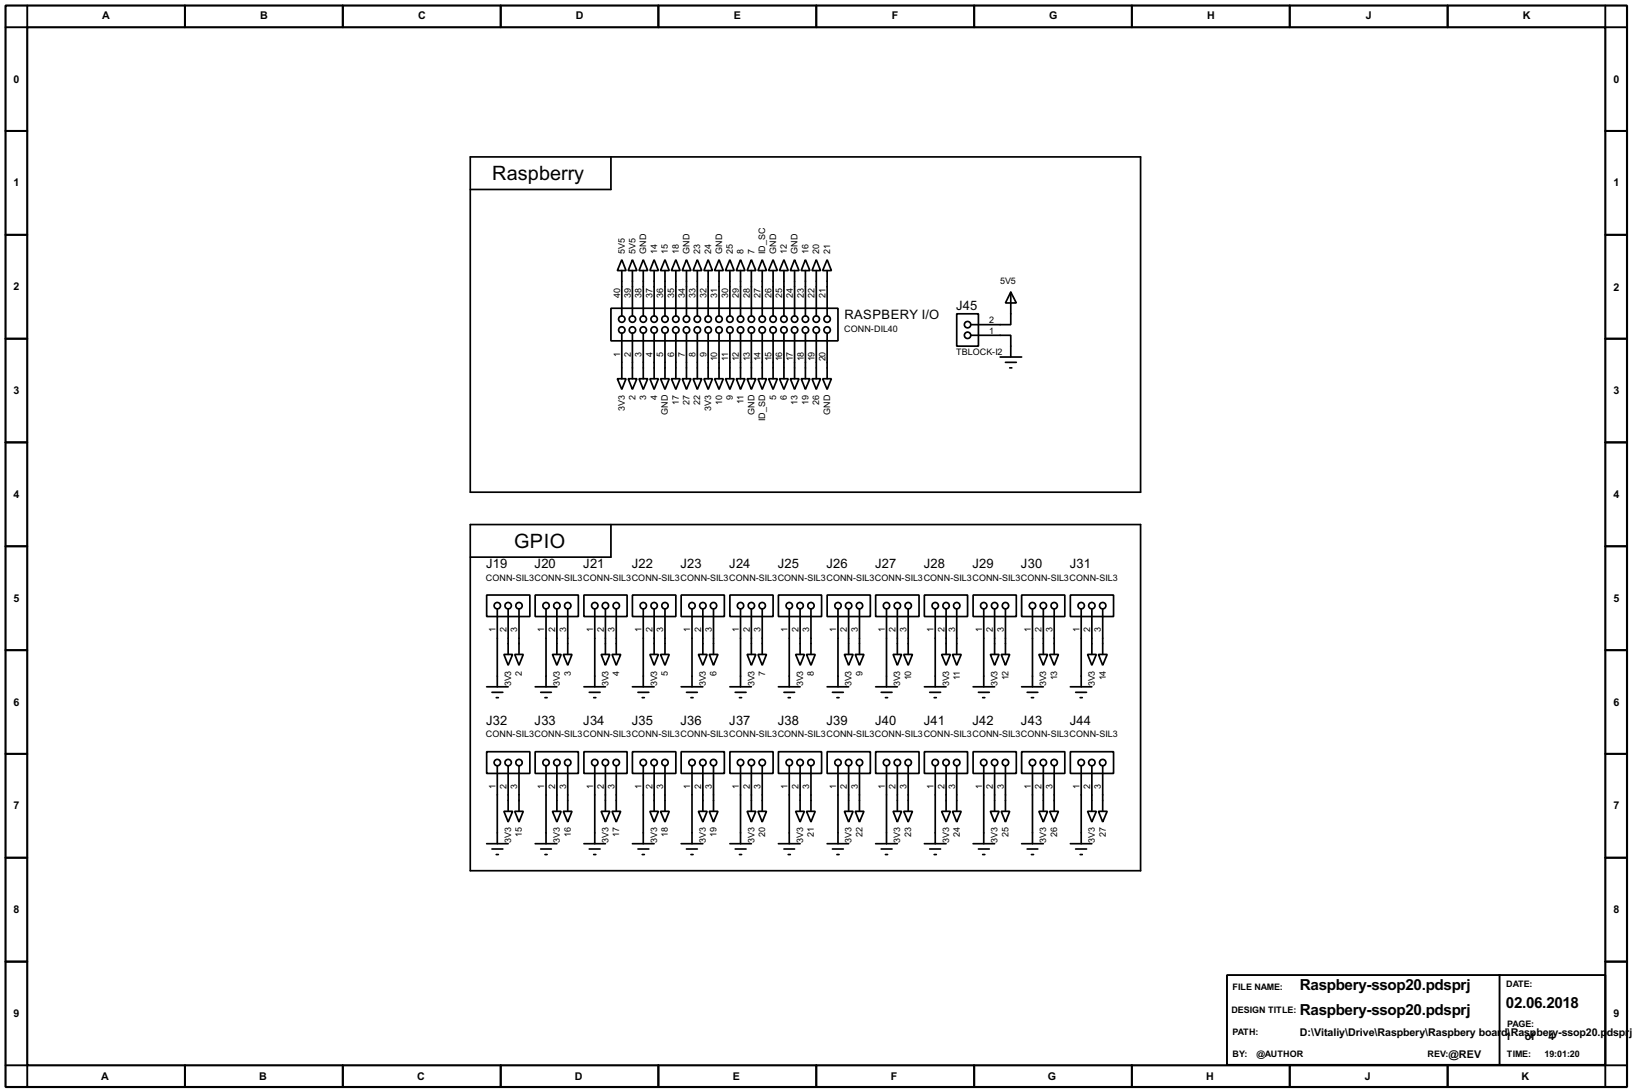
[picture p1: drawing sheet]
<svg xmlns="http://www.w3.org/2000/svg" width="383mm" height="256mm" viewBox="0 0 383 256" stroke-linecap="round" stroke-linejoin="round" font-family="sans-serif">
<path d="M1.3 1.3h381v254h-381zM6.4 6.4h370.8v243.8h-370.8z" fill="none" stroke="#000" stroke-width=".5"/>
<g fill="none" stroke="#000" stroke-width=".45">
<path d="M6.4 1.3v5.1h-5.1M43.5 1.3v5.1M80.6 1.3v5.1M117.7 1.3v5.1M154.7 1.3v5.1M191.8 1.3v5.1M228.9 1.3v5.1M266 1.3v5.1M303.1 1.3v5.1M340.2 1.3v5.1M377.2 1.3v5.1h5.1M1.3 30.8h5.1"/>
<path d="M377.2 30.8h5.1M1.3 55.2h5.1M377.2 55.2h5.1M1.3 79.6h5.1M377.2 79.6h5.1M1.3 103.9h5.1M377.2 103.9h5.1M1.3 128.3h5.1M377.2 128.3h5.1M1.3 152.7h5.1M377.2 152.7h5.1M1.3 177.1h5.1"/>
<path d="M377.2 177.1h5.1M1.3 201.5h5.1M377.2 201.5h5.1M1.3 225.9h5.1M288.3 229h88.9v21.1h-88.9zM352.4 229v21.1M377.2 225.9h5.1M1.3 250.2h5.1v5.1M43.5 250.2v5.1M80.6 250.2v5.1M117.7 250.2v5.1M154.7 250.2v5.1"/>
<path d="M191.8 250.2v5.1M228.9 250.2v5.1M266 250.2v5.1M303.1 250.2v5.1M340.2 250.2v5.1M382.3 250.2h-5.1v5.1"/>
</g>
<g fill="none" stroke="#000" stroke-width=".4">
<path d="M110.5 36.9h157.5v78.7h-157.5zM143.6 36.9v7.6h-33.1M143.6 72.4h53.3v7.7h-53.3zM146.1 61l1 2.6h-2zM146.1 63.6v10.6M146.1 78.3v10.7M148.6 61l1.1 2.6h-2.1zM148.6 63.6v10.6M148.6 78.3v10.7M151.2 61l1 2.6h-2zM151.2 63.6v10.6M151.2 78.3v10.7"/>
<path d="M153.7 61l1 2.6h-2zM153.7 63.6v10.6M153.7 78.3v10.7M156.3 61l1 2.6h-2.1zM156.3 63.6v10.6M156.3 78.3v10.7M158.8 61l1 2.6h-2zM158.8 63.6v10.6M158.8 78.3v10.7M161.3 61l1.1 2.6h-2.1zM161.3 63.6v10.6M161.3 78.3v10.7"/>
<path d="M163.9 61l1 2.6h-2zM163.9 63.6v10.6M163.9 78.3v10.7M166.4 61l1 2.6h-2zM166.4 63.6v10.6M166.4 78.3v10.7M169 61l1 2.6h-2.1zM169 63.6v10.6M169 78.3v10.7M171.5 61l1 2.6h-2zM171.5 63.6v10.6M171.5 78.3v10.7"/>
<path d="M174 61l1.1 2.6h-2.1zM174 63.6v10.6M174 78.3v10.7M176.6 61l1 2.6h-2zM176.6 63.6v10.6M176.6 78.3v10.7M179.1 61l1 2.6h-2zM179.1 63.6v10.6M179.1 78.3v10.7M181.7 61l1 2.6h-2.1zM181.7 63.6v10.6M181.7 78.3v10.7"/>
<path d="M184.2 61l1 2.6h-2zM184.2 63.6v10.6M184.2 78.3v10.7M186.7 61l1.1 2.6h-2.1zM186.7 63.6v10.6M186.7 78.3v10.7M189.3 61l1 2.6h-2zM189.3 63.6v10.6M189.3 78.3v10.7M191.8 61l1 2.6h-2zM191.8 63.6v10.6M191.8 78.3v10.7"/>
<path d="M194.4 61l1 2.6h-2.1zM194.4 63.6v10.6M194.4 78.3v10.7M224.8 73.7h5.1v7.6h-5.1zM228.1 78.8h9.4v5.1M237.5 68.6l1.3 2.6h-2.5zM237.5 68.6v7.7h-9.4M145.1 89h2l-1 2.5zM147.6 89h2.1l-1.1 2.5zM150.2 89h2l-1 2.5zM152.7 89h2l-1 2.5zM155.2 89h2.1l-1 2.5z"/>
<path d="M157.8 89h2l-1 2.5zM160.3 89h2.1l-1.1 2.5zM162.9 89h2l-1 2.5zM165.4 89h2l-1 2.5zM167.9 89h2.1l-1 2.5zM170.5 89h2l-1 2.5zM173 89h2.1l-1.1 2.5zM175.6 89h2l-1 2.5zM178.1 89h2l-1 2.5zM180.6 89h2.1l-1 2.5zM183.2 89h2l-1 2.5zM185.7 89h2.1l-1.1 2.5z"/>
<path d="M188.3 89h2l-1 2.5zM190.8 89h2l-1 2.5zM193.3 89h2.1l-1 2.5zM235 83.9h5.1M236.3 85.1h2.5M237.3 86.4h.5M110.5 123.2h157.5v81.3h-157.5zM114.4 139.8h10.1v5h-10.1zM125.8 139.8h10.1v5h-10.1zM137.2 139.8h10.2v5h-10.2zM143.6 123.2v7.7h-33.1M148.6 139.8h10.2v5h-10.2z"/>
<path d="M160.1 139.8h10.1v5h-10.1zM171.5 139.8h10.2v5h-10.2zM182.9 139.8h10.2v5h-10.2zM194.4 139.8h10.1v5h-10.1zM205.8 139.8h10.2v5h-10.2zM217.2 139.8h10.2v5h-10.2zM228.7 139.8h10.1v5h-10.1zM240.1 139.8h10.1v5h-10.1zM251.5 139.8h10.2v5h-10.2zM116.9 143.1v18.2M118.4 153.7h2.1l-1.1 2.6zM119.4 143.1v10.6"/>
<path d="M121 153.7h2l-1 2.6zM122 143.1v10.6M128.3 143.1v18.2M129.8 153.7h2.1l-1 2.6zM130.9 143.1v10.6M132.4 153.7h2l-1 2.6zM133.4 143.1v10.6M139.8 143.1v18.2M141.3 153.7h2l-1 2.6zM142.3 143.1v10.6M143.8 153.7h2.1l-1.1 2.6zM144.8 143.1v10.6"/>
<path d="M151.2 143.1v18.2M152.7 153.7h2l-1 2.6zM153.7 143.1v10.6M155.2 153.7h2.1l-1 2.6zM156.3 143.1v10.6M162.6 143.1v18.2M164.1 153.7h2.1l-1 2.6zM165.2 143.1v10.6M166.7 153.7h2l-1 2.6zM167.7 143.1v10.6M174 143.1v18.2M175.6 153.7h2l-1 2.6z"/>
<path d="M176.6 143.1v10.6M178.1 153.7h2l-1 2.6zM179.1 143.1v10.6M185.5 143.1v18.2M187 153.7h2l-1 2.6zM188 143.1v10.6M189.5 153.7h2.1l-1 2.6zM190.6 143.1v10.6M196.9 143.1v18.2M198.4 153.7h2.1l-1.1 2.6zM199.4 143.1v10.6M201 153.7h2l-1 2.6z"/>
<path d="M202 143.1v10.6M208.3 143.1v18.2M209.9 153.7h2l-1 2.6zM210.9 143.1v10.6M212.4 153.7h2l-1 2.6zM213.4 143.1v10.6M219.8 143.1v18.2M221.3 153.7h2l-1 2.6zM222.3 143.1v10.6M223.8 153.7h2.1l-1.1 2.6zM224.8 143.1v10.6M231.2 143.1v18.2"/>
<path d="M232.7 153.7h2.1l-1.1 2.6zM233.7 143.1v10.6M235.3 153.7h2l-1 2.6zM236.3 143.1v10.6M242.6 143.1v18.2M244.1 153.7h2.1l-1 2.6zM245.2 143.1v10.6M246.7 153.7h2l-1 2.6zM247.7 143.1v10.6M254.1 143.1v18.2M255.6 153.7h2l-1 2.6zM256.6 143.1v10.6"/>
<path d="M258.1 153.7h2.1l-1.1 2.6zM259.1 143.1v10.6M114.4 176.6h10.1v5.1h-10.1zM114.4 161.3h5M115.6 162.6h2.6M116.6 163.9h.5M116.9 179.9v18.3M119.4 179.9v10.7M122 179.9v10.7M125.8 176.6h10.1v5.1h-10.1zM125.8 161.3h5.1M127.1 162.6h2.5"/>
<path d="M128.1 163.9h.5M128.3 179.9v18.3M130.9 179.9v10.7M133.4 179.9v10.7M137.2 176.6h10.2v5.1h-10.2zM137.2 161.3h5.1M138.5 162.6h2.5M139.5 163.9h.5M139.8 179.9v18.3M142.3 179.9v10.7M144.8 179.9v10.7M148.6 176.6h10.2v5.1h-10.2z"/>
<path d="M148.6 161.3h5.1M149.9 162.6h2.6M150.9 163.9h.5M151.2 179.9v18.3M153.7 179.9v10.7M156.3 179.9v10.7M160.1 176.6h10.1v5.1h-10.1zM160.1 161.3h5.1M161.3 162.6h2.6M162.4 163.9h.5M162.6 179.9v18.3M165.2 179.9v10.7"/>
<path d="M167.7 179.9v10.7M171.5 176.6h10.2v5.1h-10.2zM171.5 161.3h5.1M172.8 162.6h2.5M173.8 163.9h.5M174 179.9v18.3M176.6 179.9v10.7M179.1 179.9v10.7M182.9 176.6h10.2v5.1h-10.2zM182.9 161.3h5.1M184.2 162.6h2.5M185.2 163.9h.5"/>
<path d="M185.5 179.9v18.3M188 179.9v10.7M190.6 179.9v10.7M194.4 176.6h10.1v5.1h-10.1zM194.4 161.3h5M195.6 162.6h2.6M196.7 163.9h.5M196.9 179.9v18.3M199.4 179.9v10.7M202 179.9v10.7M205.8 176.6h10.2v5.1h-10.2zM205.8 161.3h5.1"/>
<path d="M207.1 162.6h2.5M208.1 163.9h.5M208.3 179.9v18.3M210.9 179.9v10.7M213.4 179.9v10.7M217.2 176.6h10.2v5.1h-10.2zM217.2 161.3h5.1M218.5 162.6h2.5M219.5 163.9h.5M219.8 179.9v18.3M222.3 179.9v10.7M224.8 179.9v10.7"/>
<path d="M228.7 176.6h10.1v5.1h-10.1zM228.7 161.3h5M229.9 162.6h2.6M230.9 163.9h.5M231.2 179.9v18.3M233.7 179.9v10.7M236.3 179.9v10.7M240.1 176.6h10.1v5.1h-10.1zM240.1 161.3h5.1M241.4 162.6h2.5M242.4 163.9h.5M242.6 179.9v18.3"/>
<path d="M245.2 179.9v10.7M247.7 179.9v10.7M251.5 176.6h10.2v5.1h-10.2zM251.5 161.3h5.1M252.8 162.6h2.5M253.8 163.9h.5M254.1 179.9v18.3M256.6 179.9v10.7M259.1 179.9v10.7M114.4 198.2h5M115.6 199.4h2.6M118.4 190.6h2.1l-1.1 2.5z"/>
<path d="M121 190.6h2l-1 2.5zM125.8 198.2h5.1M127.1 199.4h2.5M129.8 190.6h2.1l-1 2.5zM132.4 190.6h2l-1 2.5zM137.2 198.2h5.1M138.5 199.4h2.5M141.3 190.6h2l-1 2.5zM143.8 190.6h2.1l-1.1 2.5zM148.6 198.2h5.1M149.9 199.4h2.6M152.7 190.6h2l-1 2.5z"/>
<path d="M155.2 190.6h2.1l-1 2.5zM160.1 198.2h5.1M161.3 199.4h2.6M164.1 190.6h2.1l-1 2.5zM166.7 190.6h2l-1 2.5zM171.5 198.2h5.1M172.8 199.4h2.5M175.6 190.6h2l-1 2.5zM178.1 190.6h2l-1 2.5zM182.9 198.2h5.1M184.2 199.4h2.5M187 190.6h2l-1 2.5z"/>
<path d="M189.5 190.6h2.1l-1 2.5zM194.4 198.2h5M195.6 199.4h2.6M198.4 190.6h2.1l-1.1 2.5zM201 190.6h2l-1 2.5zM205.8 198.2h5.1M207.1 199.4h2.5M209.9 190.6h2l-1 2.5zM212.4 190.6h2l-1 2.5zM217.2 198.2h5.1M218.5 199.4h2.5M221.3 190.6h2l-1 2.5z"/>
<path d="M223.8 190.6h2.1l-1.1 2.5zM228.7 198.2h5M229.9 199.4h2.6M232.7 190.6h2.1l-1.1 2.5zM235.3 190.6h2l-1 2.5zM240.1 198.2h5.1M241.4 199.4h2.5M244.1 190.6h2.1l-1 2.5zM246.7 190.6h2l-1 2.5zM251.5 198.2h5.1M252.8 199.4h2.5M255.6 190.6h2l-1 2.5z"/>
<path d="M258.1 190.6h2.1l-1.1 2.5zM116.6 200.7h.5M128.1 200.7h.5M139.5 200.7h.5M150.9 200.7h.5M162.4 200.7h.5M173.8 200.7h.5M185.2 200.7h.5M196.7 200.7h.5M208.1 200.7h.5M219.5 200.7h.5M230.9 200.7h.5"/>
<path d="M242.4 200.7h.5M253.8 200.7h.5"/>
<circle cx="146.1" cy="77.5" r=".75"/>
<circle cx="146.1" cy="75" r=".75"/>
<circle cx="148.6" cy="77.5" r=".75"/>
<circle cx="148.6" cy="75" r=".75"/>
<circle cx="151.1" cy="77.5" r=".75"/>
<circle cx="151.1" cy="75" r=".75"/>
<circle cx="153.7" cy="77.5" r=".75"/>
<circle cx="153.7" cy="75" r=".75"/>
<circle cx="156.2" cy="77.5" r=".75"/>
<circle cx="156.2" cy="75" r=".75"/>
<circle cx="158.8" cy="77.5" r=".75"/>
<circle cx="158.8" cy="75" r=".75"/>
<circle cx="161.3" cy="75" r=".75"/>
<circle cx="161.3" cy="77.5" r=".75"/>
<circle cx="163.8" cy="77.5" r=".75"/>
<circle cx="163.8" cy="75" r=".75"/>
<circle cx="166.4" cy="77.5" r=".75"/>
<circle cx="166.4" cy="75" r=".75"/>
<circle cx="168.9" cy="77.5" r=".75"/>
<circle cx="168.9" cy="75" r=".75"/>
<circle cx="171.5" cy="77.5" r=".75"/>
<circle cx="171.5" cy="75" r=".75"/>
<circle cx="174" cy="75" r=".75"/>
<circle cx="174" cy="77.5" r=".75"/>
<circle cx="176.5" cy="75" r=".75"/>
<circle cx="176.5" cy="77.5" r=".75"/>
<circle cx="179.1" cy="75" r=".75"/>
<circle cx="179.1" cy="77.5" r=".75"/>
<circle cx="181.6" cy="75" r=".75"/>
<circle cx="181.6" cy="77.5" r=".75"/>
<circle cx="184.2" cy="77.5" r=".75"/>
<circle cx="184.2" cy="75" r=".75"/>
<circle cx="186.7" cy="77.5" r=".75"/>
<circle cx="186.7" cy="75" r=".75"/>
<circle cx="189.2" cy="77.5" r=".75"/>
<circle cx="189.2" cy="75" r=".75"/>
<circle cx="191.8" cy="77.5" r=".75"/>
<circle cx="191.8" cy="75" r=".75"/>
<circle cx="194.3" cy="75" r=".75"/>
<circle cx="194.3" cy="77.5" r=".75"/>
<circle cx="227.3" cy="76.3" r=".75"/>
<circle cx="227.3" cy="78.8" r=".75"/>
<circle cx="116.8" cy="142.3" r=".75"/>
<circle cx="119.4" cy="142.3" r=".75"/>
<circle cx="121.9" cy="142.3" r=".75"/>
<circle cx="128.3" cy="142.3" r=".75"/>
<circle cx="130.8" cy="142.3" r=".75"/>
<circle cx="133.4" cy="142.3" r=".75"/>
<circle cx="139.7" cy="142.3" r=".75"/>
<circle cx="142.2" cy="142.3" r=".75"/>
<circle cx="144.8" cy="142.3" r=".75"/>
<circle cx="151.1" cy="142.3" r=".75"/>
<circle cx="153.7" cy="142.3" r=".75"/>
<circle cx="156.2" cy="142.3" r=".75"/>
<circle cx="162.6" cy="142.3" r=".75"/>
<circle cx="165.1" cy="142.3" r=".75"/>
<circle cx="167.6" cy="142.3" r=".75"/>
<circle cx="174" cy="142.3" r=".75"/>
<circle cx="176.5" cy="142.3" r=".75"/>
<circle cx="179.1" cy="142.3" r=".75"/>
<circle cx="185.4" cy="142.3" r=".75"/>
<circle cx="188" cy="142.3" r=".75"/>
<circle cx="190.5" cy="142.3" r=".75"/>
<circle cx="196.9" cy="142.3" r=".75"/>
<circle cx="199.4" cy="142.3" r=".75"/>
<circle cx="201.9" cy="142.3" r=".75"/>
<circle cx="208.3" cy="142.3" r=".75"/>
<circle cx="210.8" cy="142.3" r=".75"/>
<circle cx="213.4" cy="142.3" r=".75"/>
<circle cx="219.7" cy="142.3" r=".75"/>
<circle cx="222.3" cy="142.3" r=".75"/>
<circle cx="224.8" cy="142.3" r=".75"/>
<circle cx="231.1" cy="142.3" r=".75"/>
<circle cx="233.7" cy="142.3" r=".75"/>
<circle cx="236.2" cy="142.3" r=".75"/>
<circle cx="242.6" cy="142.3" r=".75"/>
<circle cx="245.1" cy="142.3" r=".75"/>
<circle cx="247.7" cy="142.3" r=".75"/>
<circle cx="254" cy="142.3" r=".75"/>
<circle cx="256.5" cy="142.3" r=".75"/>
<circle cx="259.1" cy="142.3" r=".75"/>
<circle cx="116.8" cy="179.1" r=".75"/>
<circle cx="119.4" cy="179.1" r=".75"/>
<circle cx="121.9" cy="179.1" r=".75"/>
<circle cx="128.3" cy="179.1" r=".75"/>
<circle cx="130.8" cy="179.1" r=".75"/>
<circle cx="133.4" cy="179.1" r=".75"/>
<circle cx="139.7" cy="179.1" r=".75"/>
<circle cx="142.2" cy="179.1" r=".75"/>
<circle cx="144.8" cy="179.1" r=".75"/>
<circle cx="151.1" cy="179.1" r=".75"/>
<circle cx="153.7" cy="179.1" r=".75"/>
<circle cx="156.2" cy="179.1" r=".75"/>
<circle cx="162.6" cy="179.1" r=".75"/>
<circle cx="165.1" cy="179.1" r=".75"/>
<circle cx="167.6" cy="179.1" r=".75"/>
<circle cx="174" cy="179.1" r=".75"/>
<circle cx="176.5" cy="179.1" r=".75"/>
<circle cx="179.1" cy="179.1" r=".75"/>
<circle cx="185.4" cy="179.1" r=".75"/>
<circle cx="188" cy="179.1" r=".75"/>
<circle cx="190.5" cy="179.1" r=".75"/>
<circle cx="196.9" cy="179.1" r=".75"/>
<circle cx="199.4" cy="179.1" r=".75"/>
<circle cx="201.9" cy="179.1" r=".75"/>
<circle cx="208.3" cy="179.1" r=".75"/>
<circle cx="210.8" cy="179.1" r=".75"/>
<circle cx="213.4" cy="179.1" r=".75"/>
<circle cx="219.7" cy="179.1" r=".75"/>
<circle cx="222.3" cy="179.1" r=".75"/>
<circle cx="224.8" cy="179.1" r=".75"/>
<circle cx="231.1" cy="179.1" r=".75"/>
<circle cx="233.7" cy="179.1" r=".75"/>
<circle cx="236.2" cy="179.1" r=".75"/>
<circle cx="242.6" cy="179.1" r=".75"/>
<circle cx="245.1" cy="179.1" r=".75"/>
<circle cx="247.7" cy="179.1" r=".75"/>
<circle cx="254" cy="179.1" r=".75"/>
<circle cx="256.5" cy="179.1" r=".75"/>
<circle cx="259.1" cy="179.1" r=".75"/>
</g>
<g font-size="5.2">
<text x="115.7" y="42.3">Raspberry</text>
<text x="120.8" y="128.7">GPIO</text>
</g>
<g font-size="4">
<text x="305.4" y="232.6">Raspbery-ssop20.pdsprj</text>
<text x="305.4" y="238.4">Raspbery-ssop20.pdsprj</text>
<text x="353.9" y="236.7">02.06.2018</text>
</g>
<g font-size="3.4">
<text x="198.4" y="75">RASPBERY I/O</text>
<text x="224.7" y="72.9">J45</text>
<text x="114.2" y="133.4">J19</text>
<text x="125.6" y="133.4">J20</text>
<text x="137.1" y="133.4">J21</text>
<text x="148.5" y="133.4">J22</text>
<text x="159.9" y="133.4">J23</text>
<text x="171.4" y="133.4">J24</text>
<text x="182.8" y="133.4">J25</text>
<text x="194.2" y="133.4">J26</text>
<text x="205.6" y="133.4">J27</text>
<text x="217.1" y="133.4">J28</text>
<text x="228.5" y="133.4">J29</text>
<text x="239.9" y="133.4">J30</text>
<text x="251.4" y="133.4">J31</text>
<text x="114.2" y="170.2">J32</text>
<text x="125.6" y="170.2">J33</text>
<text x="137.1" y="170.2">J34</text>
<text x="148.5" y="170.2">J35</text>
<text x="159.9" y="170.2">J36</text>
<text x="171.4" y="170.2">J37</text>
<text x="182.8" y="170.2">J38</text>
<text x="194.2" y="170.2">J39</text>
<text x="205.6" y="170.2">J40</text>
<text x="217.1" y="170.2">J41</text>
<text x="228.5" y="170.2">J42</text>
<text x="239.9" y="170.2">J43</text>
<text x="251.4" y="170.2">J44</text>
</g>
<g font-size="2.8">
<text x="24" y="4.5">A</text>
<text x="61.1" y="4.5">B</text>
<text x="98.2" y="4.5">C</text>
<text x="135.3" y="4.5">D</text>
<text x="172.4" y="4.5">E</text>
<text x="209.6" y="4.5">F</text>
<text x="246.5" y="4.5">G</text>
<text x="283.6" y="4.5">H</text>
<text x="320.9" y="4.5">J</text>
<text x="357.8" y="4.5">K</text>
<text x="3.2" y="19.4">0</text>
<text x="379.1" y="19.4">0</text>
<text x="3.2" y="43.8">1</text>
<text x="379.1" y="43.8">1</text>
<text x="3.2" y="68.2">2</text>
<text x="379.1" y="68.4">2</text>
<text x="3.2" y="92.6">3</text>
<text x="379.1" y="92.6">3</text>
<text x="3.2" y="117">4</text>
<text x="379.1" y="117">4</text>
<text x="3.2" y="141.4">5</text>
<text x="379.1" y="141.4">5</text>
<text x="3.2" y="165.8">6</text>
<text x="379.1" y="165.8">6</text>
<text x="3.2" y="190.1">7</text>
<text x="379.1" y="190.1">7</text>
<text x="3.2" y="214.5">8</text>
<text x="379.1" y="214.5">8</text>
<text x="3.2" y="238.9">9</text>
<text x="379.1" y="238.9">9</text>
<text x="305.4" y="243.3">D:\Vitaliy\Drive\Raspbery\Raspbery boar</text>
<text x="352.8" y="243.3">d\Raspbery-ssop20.p</text>
<text x="353.7" y="244.4">1</text>
<text x="358.3" y="244.4">of</text>
<text x="363.9" y="244.4">4</text>
<text x="377.6" y="243.3">dspr</text>
<text x="382.9" y="243.3">j</text>
<text x="340.4" y="248.4">@REV</text>
<text x="23.8" y="253.6">A</text>
<text x="60.9" y="253.6">B</text>
<text x="98" y="253.6">C</text>
<text x="135" y="253.6">D</text>
<text x="172.2" y="253.6">E</text>
<text x="209.3" y="253.6">F</text>
<text x="246.2" y="253.6">G</text>
<text x="283.4" y="253.6">H</text>
<text x="320.7" y="253.6">J</text>
<text x="357.5" y="253.6">K</text>
</g>
<g font-size="2.4">
<text x="146.8" y="59.7" transform="rotate(-90 146.8 59.7)">5V5</text>
<text x="149.3" y="59.7" transform="rotate(-90 149.3 59.7)">5V5</text>
<text x="151.9" y="59.7" transform="rotate(-90 151.9 59.7)">GND</text>
<text x="154.4" y="59.7" transform="rotate(-90 154.4 59.7)">14</text>
<text x="157" y="59.7" transform="rotate(-90 157 59.7)">15</text>
<text x="159.5" y="59.7" transform="rotate(-90 159.5 59.7)">18</text>
<text x="162" y="59.7" transform="rotate(-90 162 59.7)">GND</text>
<text x="164.6" y="59.7" transform="rotate(-90 164.6 59.7)">23</text>
<text x="167.1" y="59.7" transform="rotate(-90 167.1 59.7)">24</text>
<text x="169.7" y="59.7" transform="rotate(-90 169.7 59.7)">GND</text>
<text x="172.2" y="59.7" transform="rotate(-90 172.2 59.7)">25</text>
<text x="174.7" y="59.7" transform="rotate(-90 174.7 59.7)">8</text>
<text x="177.3" y="59.7" transform="rotate(-90 177.3 59.7)">7</text>
<text x="179.8" y="59.7" transform="rotate(-90 179.8 59.7)">ID_SC</text>
<text x="182.4" y="59.7" transform="rotate(-90 182.4 59.7)">GND</text>
<text x="184.9" y="59.7" transform="rotate(-90 184.9 59.7)">12</text>
<text x="187.4" y="59.7" transform="rotate(-90 187.4 59.7)">GND</text>
<text x="190" y="59.7" transform="rotate(-90 190 59.7)">16</text>
<text x="192.5" y="59.7" transform="rotate(-90 192.5 59.7)">20</text>
<text x="195.1" y="59.7" transform="rotate(-90 195.1 59.7)">21</text>
<text x="145.7" y="69.9" transform="rotate(-90 145.7 69.9)">40</text>
<text x="148.2" y="69.9" transform="rotate(-90 148.2 69.9)">39</text>
<text x="150.8" y="69.9" transform="rotate(-90 150.8 69.9)">38</text>
<text x="153.3" y="69.9" transform="rotate(-90 153.3 69.9)">37</text>
<text x="155.9" y="69.9" transform="rotate(-90 155.9 69.9)">36</text>
<text x="158.4" y="69.9" transform="rotate(-90 158.4 69.9)">35</text>
<text x="160.9" y="69.9" transform="rotate(-90 160.9 69.9)">34</text>
<text x="163.5" y="69.9" transform="rotate(-90 163.5 69.9)">33</text>
<text x="166" y="69.9" transform="rotate(-90 166 69.9)">32</text>
<text x="168.6" y="69.9" transform="rotate(-90 168.6 69.9)">31</text>
<text x="171.1" y="69.9" transform="rotate(-90 171.1 69.9)">30</text>
<text x="173.6" y="69.9" transform="rotate(-90 173.6 69.9)">29</text>
<text x="176.2" y="69.9" transform="rotate(-90 176.2 69.9)">28</text>
<text x="178.7" y="69.9" transform="rotate(-90 178.7 69.9)">27</text>
<text x="181.3" y="69.9" transform="rotate(-90 181.3 69.9)">26</text>
<text x="183.8" y="69.9" transform="rotate(-90 183.8 69.9)">25</text>
<text x="186.3" y="69.9" transform="rotate(-90 186.3 69.9)">24</text>
<text x="188.9" y="69.9" transform="rotate(-90 188.9 69.9)">23</text>
<text x="191.4" y="69.9" transform="rotate(-90 191.4 69.9)">22</text>
<text x="194" y="69.9" transform="rotate(-90 194 69.9)">21</text>
<text x="235" y="66.7">5V5</text>
<text x="198.4" y="78">CONN-DIL40</text>
<text x="232.5" y="75.8">2</text>
<text x="145.7" y="83.8" transform="rotate(-90 145.7 83.8)">1</text>
<text x="148.2" y="83.8" transform="rotate(-90 148.2 83.8)">2</text>
<text x="150.8" y="83.8" transform="rotate(-90 150.8 83.8)">3</text>
<text x="153.3" y="83.7" transform="rotate(-90 153.3 83.7)">4</text>
<text x="155.9" y="83.8" transform="rotate(-90 155.9 83.8)">5</text>
<text x="158.4" y="83.8" transform="rotate(-90 158.4 83.8)">6</text>
<text x="160.9" y="83.8" transform="rotate(-90 160.9 83.8)">7</text>
<text x="163.5" y="83.8" transform="rotate(-90 163.5 83.8)">8</text>
<text x="166" y="83.8" transform="rotate(-90 166 83.8)">9</text>
<text x="224.6" y="83.4">TBLOCK-I2</text>
<text x="232.5" y="78.3">1</text>
<text x="168.6" y="84.9" transform="rotate(-90 168.6 84.9)">10</text>
<text x="171.1" y="84.8" transform="rotate(-90 171.1 84.8)">11</text>
<text x="173.6" y="84.9" transform="rotate(-90 173.6 84.9)">12</text>
<text x="176.2" y="84.9" transform="rotate(-90 176.2 84.9)">13</text>
<text x="178.7" y="84.9" transform="rotate(-90 178.7 84.9)">14</text>
<text x="181.3" y="84.9" transform="rotate(-90 181.3 84.9)">15</text>
<text x="183.8" y="84.9" transform="rotate(-90 183.8 84.9)">16</text>
<text x="186.3" y="84.9" transform="rotate(-90 186.3 84.9)">17</text>
<text x="188.9" y="84.9" transform="rotate(-90 188.9 84.9)">18</text>
<text x="191.4" y="84.9" transform="rotate(-90 191.4 84.9)">19</text>
<text x="194" y="84.9" transform="rotate(-90 194 84.9)">20</text>
<text x="149.3" y="93.9" transform="rotate(-90 149.3 93.9)">2</text>
<text x="151.9" y="93.9" transform="rotate(-90 151.9 93.9)">3</text>
<text x="154.4" y="93.9" transform="rotate(-90 154.4 93.9)">4</text>
<text x="159.5" y="95.1" transform="rotate(-90 159.5 95.1)">17</text>
<text x="162" y="95.1" transform="rotate(-90 162 95.1)">27</text>
<text x="164.6" y="95" transform="rotate(-90 164.6 95)">22</text>
<text x="169.7" y="95.1" transform="rotate(-90 169.7 95.1)">10</text>
<text x="172.2" y="93.9" transform="rotate(-90 172.2 93.9)">9</text>
<text x="174.7" y="94.9" transform="rotate(-90 174.7 94.9)">11</text>
<text x="182.4" y="93.9" transform="rotate(-90 182.4 93.9)">5</text>
<text x="184.9" y="93.9" transform="rotate(-90 184.9 93.9)">6</text>
<text x="187.4" y="95" transform="rotate(-90 187.4 95)">13</text>
<text x="189.9" y="95.1" transform="rotate(-90 189.9 95.1)">19</text>
<text x="192.5" y="95.1" transform="rotate(-90 192.5 95.1)">26</text>
<text x="146.8" y="96.5" transform="rotate(-90 146.8 96.5)">3V3</text>
<text x="157" y="97.5" transform="rotate(-90 157 97.5)">GND</text>
<text x="167.1" y="96.5" transform="rotate(-90 167.1 96.5)">3V3</text>
<text x="177.3" y="97.5" transform="rotate(-90 177.3 97.5)">GND</text>
<text x="179.8" y="98.9" transform="rotate(-90 179.8 98.9)">ID_SD</text>
<text x="195.1" y="97.5" transform="rotate(-90 195.1 97.5)">GND</text>
<text x="114.2" y="136.4">CONN-SIL3CONN-SIL3CONN-SIL3CONN-SIL3CONN-SIL3CONN-SIL3CONN-SIL3CONN-SIL3CONN-SIL3CONN-SIL3CONN-SIL3CONN-SIL3CONN-SIL3</text>
<text x="116.5" y="148.5" transform="rotate(-90 116.5 148.5)">1</text>
<text x="119" y="148.5" transform="rotate(-90 119 148.5)">2</text>
<text x="121.6" y="148.5" transform="rotate(-90 121.6 148.5)">3</text>
<text x="127.9" y="148.5" transform="rotate(-90 127.9 148.5)">1</text>
<text x="130.5" y="148.5" transform="rotate(-90 130.5 148.5)">2</text>
<text x="133" y="148.5" transform="rotate(-90 133 148.5)">3</text>
<text x="139.4" y="148.5" transform="rotate(-90 139.4 148.5)">1</text>
<text x="141.9" y="148.5" transform="rotate(-90 141.9 148.5)">2</text>
<text x="144.4" y="148.5" transform="rotate(-90 144.4 148.5)">3</text>
<text x="150.8" y="148.5" transform="rotate(-90 150.8 148.5)">1</text>
<text x="153.3" y="148.5" transform="rotate(-90 153.3 148.5)">2</text>
<text x="155.9" y="148.5" transform="rotate(-90 155.9 148.5)">3</text>
<text x="162.2" y="148.5" transform="rotate(-90 162.2 148.5)">1</text>
<text x="164.8" y="148.5" transform="rotate(-90 164.8 148.5)">2</text>
<text x="167.3" y="148.5" transform="rotate(-90 167.3 148.5)">3</text>
<text x="173.6" y="148.5" transform="rotate(-90 173.6 148.5)">1</text>
<text x="176.2" y="148.5" transform="rotate(-90 176.2 148.5)">2</text>
<text x="178.7" y="148.5" transform="rotate(-90 178.7 148.5)">3</text>
<text x="185.1" y="148.5" transform="rotate(-90 185.1 148.5)">1</text>
<text x="187.6" y="148.5" transform="rotate(-90 187.6 148.5)">2</text>
<text x="190.2" y="148.5" transform="rotate(-90 190.2 148.5)">3</text>
<text x="196.5" y="148.5" transform="rotate(-90 196.5 148.5)">1</text>
<text x="199" y="148.5" transform="rotate(-90 199 148.5)">2</text>
<text x="201.6" y="148.5" transform="rotate(-90 201.6 148.5)">3</text>
<text x="207.9" y="148.5" transform="rotate(-90 207.9 148.5)">1</text>
<text x="210.5" y="148.5" transform="rotate(-90 210.5 148.5)">2</text>
<text x="213" y="148.5" transform="rotate(-90 213 148.5)">3</text>
<text x="219.4" y="148.5" transform="rotate(-90 219.4 148.5)">1</text>
<text x="221.9" y="148.5" transform="rotate(-90 221.9 148.5)">2</text>
<text x="224.4" y="148.5" transform="rotate(-90 224.4 148.5)">3</text>
<text x="230.8" y="148.5" transform="rotate(-90 230.8 148.5)">1</text>
<text x="233.3" y="148.5" transform="rotate(-90 233.3 148.5)">2</text>
<text x="235.9" y="148.5" transform="rotate(-90 235.9 148.5)">3</text>
<text x="242.2" y="148.5" transform="rotate(-90 242.2 148.5)">1</text>
<text x="244.8" y="148.5" transform="rotate(-90 244.8 148.5)">2</text>
<text x="247.3" y="148.5" transform="rotate(-90 247.3 148.5)">3</text>
<text x="253.7" y="148.5" transform="rotate(-90 253.7 148.5)">1</text>
<text x="256.2" y="148.5" transform="rotate(-90 256.2 148.5)">2</text>
<text x="258.7" y="148.5" transform="rotate(-90 258.7 148.5)">3</text>
<text x="120.1" y="161.2" transform="rotate(-90 120.1 161.2)">3V3</text>
<text x="122.7" y="158.7" transform="rotate(-90 122.7 158.7)">2</text>
<text x="131.6" y="161.2" transform="rotate(-90 131.6 161.2)">3V3</text>
<text x="134.1" y="158.7" transform="rotate(-90 134.1 158.7)">3</text>
<text x="143" y="161.2" transform="rotate(-90 143 161.2)">3V3</text>
<text x="145.5" y="158.7" transform="rotate(-90 145.5 158.7)">4</text>
<text x="154.4" y="161.2" transform="rotate(-90 154.4 161.2)">3V3</text>
<text x="157" y="158.6" transform="rotate(-90 157 158.6)">5</text>
<text x="165.9" y="161.2" transform="rotate(-90 165.9 161.2)">3V3</text>
<text x="168.4" y="158.7" transform="rotate(-90 168.4 158.7)">6</text>
<text x="177.3" y="161.2" transform="rotate(-90 177.3 161.2)">3V3</text>
<text x="179.8" y="158.7" transform="rotate(-90 179.8 158.7)">7</text>
<text x="188.7" y="161.2" transform="rotate(-90 188.7 161.2)">3V3</text>
<text x="191.2" y="158.7" transform="rotate(-90 191.2 158.7)">8</text>
<text x="200.1" y="161.2" transform="rotate(-90 200.1 161.2)">3V3</text>
<text x="202.7" y="158.6" transform="rotate(-90 202.7 158.6)">9</text>
<text x="211.6" y="161.2" transform="rotate(-90 211.6 161.2)">3V3</text>
<text x="214.1" y="159.8" transform="rotate(-90 214.1 159.8)">10</text>
<text x="223" y="161.2" transform="rotate(-90 223 161.2)">3V3</text>
<text x="225.5" y="159.6" transform="rotate(-90 225.5 159.6)">11</text>
<text x="234.4" y="161.2" transform="rotate(-90 234.4 161.2)">3V3</text>
<text x="237" y="159.8" transform="rotate(-90 237 159.8)">12</text>
<text x="245.9" y="161.2" transform="rotate(-90 245.9 161.2)">3V3</text>
<text x="248.4" y="159.8" transform="rotate(-90 248.4 159.8)">13</text>
<text x="257.3" y="161.2" transform="rotate(-90 257.3 161.2)">3V3</text>
<text x="259.8" y="159.8" transform="rotate(-90 259.8 159.8)">14</text>
<text x="114.2" y="173.2">CONN-SIL3CONN-SIL3CONN-SIL3CONN-SIL3CONN-SIL3CONN-SIL3CONN-SIL3CONN-SIL3CONN-SIL3CONN-SIL3CONN-SIL3CONN-SIL3CONN-SIL3</text>
<text x="116.5" y="185.4" transform="rotate(-90 116.5 185.4)">1</text>
<text x="119" y="185.4" transform="rotate(-90 119 185.4)">2</text>
<text x="121.6" y="185.4" transform="rotate(-90 121.6 185.4)">3</text>
<text x="127.9" y="185.4" transform="rotate(-90 127.9 185.4)">1</text>
<text x="130.5" y="185.4" transform="rotate(-90 130.5 185.4)">2</text>
<text x="133" y="185.4" transform="rotate(-90 133 185.4)">3</text>
<text x="139.4" y="185.4" transform="rotate(-90 139.4 185.4)">1</text>
<text x="141.9" y="185.4" transform="rotate(-90 141.9 185.4)">2</text>
<text x="144.4" y="185.4" transform="rotate(-90 144.4 185.4)">3</text>
<text x="150.8" y="185.4" transform="rotate(-90 150.8 185.4)">1</text>
<text x="153.3" y="185.4" transform="rotate(-90 153.3 185.4)">2</text>
<text x="155.9" y="185.4" transform="rotate(-90 155.9 185.4)">3</text>
<text x="162.2" y="185.4" transform="rotate(-90 162.2 185.4)">1</text>
<text x="164.8" y="185.4" transform="rotate(-90 164.8 185.4)">2</text>
<text x="167.3" y="185.4" transform="rotate(-90 167.3 185.4)">3</text>
<text x="173.6" y="185.4" transform="rotate(-90 173.6 185.4)">1</text>
<text x="176.2" y="185.4" transform="rotate(-90 176.2 185.4)">2</text>
<text x="178.7" y="185.3" transform="rotate(-90 178.7 185.3)">3</text>
<text x="185.1" y="185.3" transform="rotate(-90 185.1 185.3)">1</text>
<text x="187.6" y="185.4" transform="rotate(-90 187.6 185.4)">2</text>
<text x="190.2" y="185.4" transform="rotate(-90 190.2 185.4)">3</text>
<text x="196.5" y="185.4" transform="rotate(-90 196.5 185.4)">1</text>
<text x="199" y="185.3" transform="rotate(-90 199 185.3)">2</text>
<text x="201.6" y="185.4" transform="rotate(-90 201.6 185.4)">3</text>
<text x="207.9" y="185.4" transform="rotate(-90 207.9 185.4)">1</text>
<text x="210.5" y="185.3" transform="rotate(-90 210.5 185.3)">2</text>
<text x="213" y="185.4" transform="rotate(-90 213 185.4)">3</text>
<text x="219.4" y="185.4" transform="rotate(-90 219.4 185.4)">1</text>
<text x="221.9" y="185.4" transform="rotate(-90 221.9 185.4)">2</text>
<text x="224.4" y="185.3" transform="rotate(-90 224.4 185.3)">3</text>
<text x="230.8" y="185.3" transform="rotate(-90 230.8 185.3)">1</text>
<text x="233.3" y="185.4" transform="rotate(-90 233.3 185.4)">2</text>
<text x="235.9" y="185.3" transform="rotate(-90 235.9 185.3)">3</text>
<text x="242.2" y="185.3" transform="rotate(-90 242.2 185.3)">1</text>
<text x="244.8" y="185.4" transform="rotate(-90 244.8 185.4)">2</text>
<text x="247.3" y="185.4" transform="rotate(-90 247.3 185.4)">3</text>
<text x="253.7" y="185.4" transform="rotate(-90 253.7 185.4)">1</text>
<text x="256.2" y="185.3" transform="rotate(-90 256.2 185.3)">2</text>
<text x="258.7" y="185.4" transform="rotate(-90 258.7 185.4)">3</text>
<text x="122.7" y="196.7" transform="rotate(-90 122.7 196.7)">15</text>
<text x="134.1" y="196.7" transform="rotate(-90 134.1 196.7)">16</text>
<text x="145.5" y="196.7" transform="rotate(-90 145.5 196.7)">17</text>
<text x="157" y="196.7" transform="rotate(-90 157 196.7)">18</text>
<text x="168.4" y="196.7" transform="rotate(-90 168.4 196.7)">19</text>
<text x="179.8" y="196.7" transform="rotate(-90 179.8 196.7)">20</text>
<text x="191.3" y="196.6" transform="rotate(-90 191.3 196.6)">21</text>
<text x="202.7" y="196.6" transform="rotate(-90 202.7 196.6)">22</text>
<text x="214.1" y="196.7" transform="rotate(-90 214.1 196.7)">23</text>
<text x="225.5" y="196.7" transform="rotate(-90 225.5 196.7)">24</text>
<text x="237" y="196.7" transform="rotate(-90 237 196.7)">25</text>
<text x="248.4" y="196.6" transform="rotate(-90 248.4 196.6)">26</text>
<text x="259.8" y="196.6" transform="rotate(-90 259.8 196.6)">27</text>
<text x="120.1" y="198.1" transform="rotate(-90 120.1 198.1)">3V3</text>
<text x="131.6" y="198.1" transform="rotate(-90 131.6 198.1)">3V3</text>
<text x="143" y="198.1" transform="rotate(-90 143 198.1)">3V3</text>
<text x="154.4" y="198.1" transform="rotate(-90 154.4 198.1)">3V3</text>
<text x="165.9" y="198.1" transform="rotate(-90 165.9 198.1)">3V3</text>
<text x="177.3" y="198" transform="rotate(-90 177.3 198)">3V3</text>
<text x="188.7" y="198.1" transform="rotate(-90 188.7 198.1)">3V3</text>
<text x="200.1" y="198.1" transform="rotate(-90 200.1 198.1)">3V3</text>
<text x="211.6" y="198.1" transform="rotate(-90 211.6 198.1)">3V3</text>
<text x="223" y="198" transform="rotate(-90 223 198)">3V3</text>
<text x="234.4" y="198" transform="rotate(-90 234.4 198)">3V3</text>
<text x="245.9" y="198.1" transform="rotate(-90 245.9 198.1)">3V3</text>
<text x="257.3" y="198.1" transform="rotate(-90 257.3 198.1)">3V3</text>
<text x="289.6" y="232.4">FILE NAME:</text>
<text x="353.9" y="231.9">DATE:</text>
<text x="289.3" y="237.9">DESIGN TITLE:</text>
<text x="289.6" y="243.2">PATH:</text>
<text x="354.1" y="241.3">PAGE:</text>
<text x="289.6" y="248.2">BY:</text>
<text x="295.2" y="248.2">@AUTHOR</text>
<text x="335.4" y="248.3">REV:</text>
<text x="354.1" y="248.3">TIME:</text>
<text x="362.9" y="248.3">19:01:20</text>
</g>
</svg>
